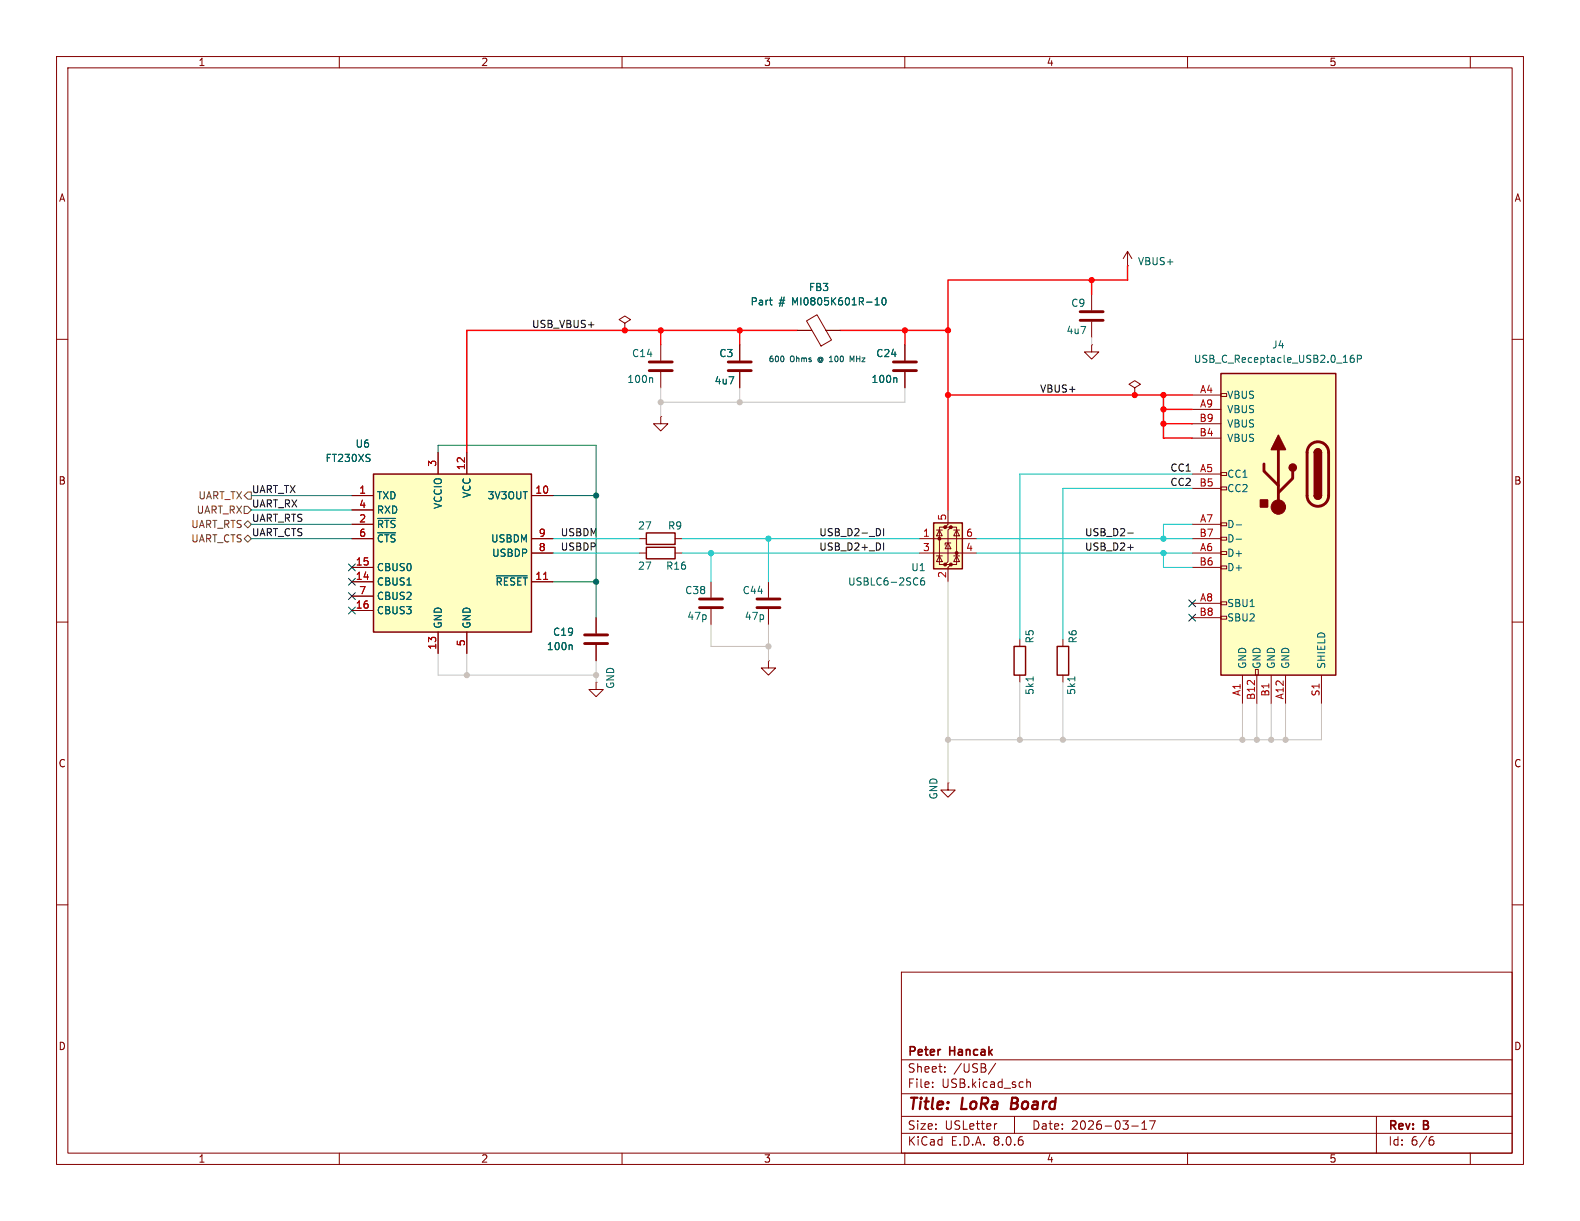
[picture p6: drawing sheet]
<svg xmlns="http://www.w3.org/2000/svg" width="279mm" height="216mm" viewBox="0 0 279 216" stroke-linecap="round" stroke-linejoin="round" font-family="sans-serif">
<g fill="none" stroke="#840000" stroke-width=".18">
<path d="M10 10h259.4v195.9h-259.4zM12 12h255.4v191.9h-255.4zM60 10v2M110 10v2M160 10v2M210 10v2M260 10v2M10 60h2M141 58.4h2.6M142.6 56.7l1.9-1 2.5 4.4-1.8 1.1zM146 58.4h2.6M267.4 60h2"/>
<path d="M130.8 61v2.8M130.8 65.8v2.8M200.7 68.6l1-.7-1-.6-1.1 .6 1.1 .7v1.3M200.7 69.9h.1M113 97.8h1.3M113 95.3h1.3M119.4 97.8h1.2M119.4 95.3h1.2M10 110h2M125.7 102.9v2.8M125.7 107.7v2.8M135.9 102.9v2.8"/>
<path d="M135.9 107.7v2.8M267.4 110h2M105.4 120.7v1.2h-1.3l1.3 1.3 1.3-1.3h-1.3M105.4 120.7h.1M10 160h2M267.4 160h2M159.4 171.9h108v32h-108zM159.4 197.4h108M159.4 193.4h108M159.4 187.4h108M164.9 192.1v.2M164.9 191.4v.1"/>
<path d="M167.1 189.4v.2M167.1 188.7v.1M176.1 188l-1.3 1.9M176.3 198.7l-.3 .1M179.4 197.4v3M181.6 190.8v1.5M181.6 191.4l.2-.1 .3 .1 .1 .9M200.1 199.1h1.2M201.9 199.7h.9M201.9 198.6l.5-.4v1.5M203.3 198.2h1l-.7 1.5M243.4 197.4v6.5"/>
<path d="M60 203.9v2M110 203.9v2M159.4 200.4h108M160 203.9v2M210 203.9v2M253 201.6h.3l.3 .2-.1 .5-.5 .2M253.4 201l-.4 .1M260 203.9v2"/>
</g>
<path d="M179 194.1l-.3 2h.8" fill="none" stroke="#840000" stroke-width=".4"/>
<path d="M128.8 65.5h4M128.8 64h4M123.7 107.4h4.1M123.7 105.9h4.1M133.9 107.4h4M133.9 105.9h4" fill="none" stroke="#840000" stroke-width=".51"/>
<path d="M114.3 96.8h5.1v2h-5.1zM114.3 94.2h5.1v2.1h-5.1z" fill="none" stroke="#840000" stroke-width=".25"/>
<path d="M136.1 53.1h.4M136.4 53.9h.1M154.7 53.9h.8M154.7 53l.4-.4v1.3M156.1 52.8l.2-.2a.68 .68 0 0 1 .4 .7 .68 .68 0 0 1-.4 .6l-.2-.1-.1-.4z" fill="none" stroke="#006464" stroke-width=".18"/>
<path d="M66 83.8h28v28h-28z" fill="#ffffc2"/>
<path d="M66 83.8h28v28h-28zM179.3 114.3h2.1v5.1h-2.1zM186.9 114.3h2.1v5.1h-2.1z" fill="none" stroke="#840000" stroke-width=".25"/>
<g fill="none" stroke="#840000" stroke-width=".18">
<path d="M110.5 57.2l1-.7-1-.6-1 .6 1 .7v1.2M110.5 58.4h.1M193 52.1v2.8M193 56.9v2.8M199.4 47h.1M199.4 44.5l-.8 1.2M199.4 44.5v2.5M199.4 44.5l.8 1.2M116.8 73.7v1.2h-1.2l1.2 1.3 1.3-1.3h-1.3M116.8 73.7h.1M116.8 61v2.8M116.8 65.8v2.8"/>
<path d="M193 61v1.2h-1.2l1.2 1.3 1.3-1.3h-1.3M193 61h.1M62.2 87.6h3.8M62.2 92.7h3.8M62.2 90.2h3.8M62.2 95.3h3.8M77.5 80v3.8M82.5 80v3.8M94 87.6h3.8M94 95.3h3.8M94 97.8h3.8M62.2 102.9h3.8"/>
<path d="M62.2 100.3h3.8M62.2 108h3.8M62.2 105.4h3.8M77.5 111.8v3.8M82.5 111.8v3.8M94 102.9h3.8M105.4 109.2v2.8M105.4 114v2.8M135.9 116.8v1.3h-1.3l1.3 1.3 1.3-1.3h-1.3M135.9 116.8h.1M180.3 113v1.3M180.3 119.4v1.3"/>
<path d="M188 113v1.3M188 119.4v1.3M167.6 138.4v1.3h1.3l-1.3 1.3-1.2-1.3h1.2M167.6 138.4h.1"/>
</g>
<path d="M115.2 66.8l.2 .2v.6M66.8 91.7h3.2M66.8 94.2h3.2M87.8 101.8h5.4M101 114l.2 .2v.7M182.7 119.7v.7M190.1 119.7v.7" fill="none" stroke="#006464" stroke-width=".18"/>
<path d="M96.1 102.5h.8" fill="none" stroke="#a90000" stroke-width=".18"/>
<path d="M191 56.6h4.1M191 55.1h4.1M114.8 65.5h4.1M114.8 64h4.1M103.4 113.8h4M103.4 112.3h4" fill="none" stroke="#840000" stroke-width=".51"/>
<path d="M215.9 66h20.3v53.4h-20.3z" fill="#ffffc2"/>
<g fill="none" stroke="#840000" stroke-width=".18">
<path d="M210.8 69.9h5.1M210.8 72.4h5.1M210.8 77.5h5.1M210.8 74.9h5.1M215.9 69.6h1v.5h-1zM210.8 83.8h5.1M210.8 97.8h5.1M210.8 92.7h5.1M210.8 86.4h5.1M210.8 95.3h5.1M215.9 97.5h1v.5h-1zM215.9 95h1v.5h-1z"/>
<path d="M215.9 92.5h1v.5h-1zM215.9 86.1h1v.5h-1zM215.9 83.6h1v.5h-1zM210.8 106.7h5.1M210.8 100.3h5.1M210.8 109.2h5.1M215.9 109h1v.5h-1zM215.9 106.4h1v.5h-1zM215.9 100.1h1v.5h-1zM219.7 119.4v5.1M222 118.4h.5v1h-.5zM222.2 119.4v5.1"/>
<path d="M224.8 119.4v5.1M227.3 119.4v5.1M233.7 119.4v5.1"/>
</g>
<path d="M215.9 66h20.3v53.4h-20.3zM232.4 87.6a.64 .64 0 0 0 .6 .7 .64 .64 0 0 0 .7-.7M232.4 80a.64 .64 0 0 1 .6-.6 .64 .64 0 0 1 .7 .6" fill="none" stroke="#840000" stroke-width=".25"/>
<path d="M226.1 79.5v10.2M231.7 78.7a1.9 1.9 0 0 1 2.1-.4 1.9 1.9 0 0 1 1.1 1.7v7.6a1.91 1.91 0 0 1-1.9 1.9 1.91 1.91 0 0 1-1.9-1.9v-7.7l.2-.7zM223.5 82v1.3l2.6 2.6M228.6 83.3v1.3l-2.5 2.5" fill="none" stroke="#840000" stroke-width=".51"/>
<g fill="#840000" stroke="#840000" stroke-width=".25">
<path d="M232.4 87.6h1.3a.64 .64 0 0 1-.7 .7 .64 .64 0 0 1-.6-.7z"/>
<path d="M232.4 80h1.3v7.6h-1.3z"/>
<path d="M232.6 79.6a.64 .64 0 0 1 .7-.2 .64 .64 0 0 1 .4 .6h-1.3z"/>
<path d="M226.1 77l1.2 2.5h-2.5z"/>
<path d="M222.9 88.4h1.3v1.3h-1.3z"/>
<circle cx="228.6" cy="82.7" r=".63"/>
</g>
<circle cx="226.1" cy="89.7" r="1.27" fill="#840000" stroke="#840000" stroke-width=".18"/>
<path d="M239.4 62.8l-.4 .1a.86 .86 0 0 0 0 1.2l.4-.1 .1-.5-.3-.2-.3 .1-.1 .1M240 63.5l.6-.1 .2-.2-.1-.3-.7-.1v1.3M218.6 92.8h1M218.6 95.3h1" fill="none" stroke="#006464" stroke-width=".18"/>
<path d="M165.1 92.5h5.1v8.1h-5.1z" fill="#ffffc2"/>
<g fill="#840000" stroke="#840000" stroke-width=".18">
<circle cx="166.1" cy="95.2" r=".25"/>
<circle cx="167.1" cy="99.8" r=".25"/>
<circle cx="167.1" cy="93.2" r=".25"/>
<circle cx="168.1" cy="99.8" r=".25"/>
<circle cx="168.1" cy="93.2" r=".25"/>
<circle cx="169.2" cy="97.8" r=".25"/>
</g>
<g fill="none" stroke="#840000" stroke-width=".18">
<path d="M141 58.4h2.5M146 58.4h2.6M130.8 61v2.8M130.8 65.8v2.8M160 61v2.8M160 65.8v2.8M62.2 95.3h3.8M62.2 87.6h3.8M62.2 92.7h3.8M62.2 90.2h3.8M77.5 80v3.8M82.5 80v3.8"/>
<path d="M94 97.8h3.8M94 95.3h3.8M94 87.6h3.8M162.6 97.8h10.1M162.6 95.3h10.1M165.6 98.3h1M165.6 93.7h1M166.1 93.7l.5 1h-1zM166.1 98.3l.5 1h-1zM167.1 93.2h-1v6.6h1M167.6 96l.5 1h-1zM167.6 90.2v2.5l-.5 .5h1l-.5 .5v5.6l-.5 .5h1l-.5 .5v2.6"/>
<path d="M168.1 96h-1v.4M168.1 93.2h1.1v6.6h-1.1M168.7 98.3h1M168.7 93.7h1M169.2 98.3l.5 1h-1zM169.2 93.7l.5 1h-1zM62.2 102.9h3.8M62.2 100.3h3.8M62.2 108h3.8M62.2 105.4h3.8M77.5 111.8v3.8M82.5 111.8v3.8"/>
<path d="M94 102.9h3.8M105.4 109.2v2.8M105.4 114v2.8"/>
</g>
<path d="M165.1 92.5h5.1v8.1h-5.1z" fill="none" stroke="#840000" stroke-width=".25"/>
<path d="M136.1 53.1h.4M136.4 53.9h.1M154.7 53.9h.8M154.7 53l.4-.4v1.3M156.1 52.8l.2-.2a.68 .68 0 0 1 .4 .7 .68 .68 0 0 1-.4 .6l-.2-.1-.1-.4zM158.4 66.8l.2 .2v.6M66.8 91.7h3.2M66.8 94.2h3.2M87.8 101.8h5.4M101 114l.2 .2v.7M163.4 102.2h-.4a.86 .86 0 0 0 0 1.2l.5-.1v-.4l-.2-.2h-.4l-.1 .2" fill="none" stroke="#006464" stroke-width=".18"/>
<path d="M158 65.5h4.1M158 64h4.1" fill="none" stroke="#840000" stroke-width=".51"/>
<path d="M43.2 89.5h.6l.6 .7-.6 .6h-.6zM43.2 92.7l.6-.6 .6 .6-.6 .6zM43.8 94.6l.6 .7-.6 .6-.6-.6zM43.8 87h.6v1.3h-.6l-.6-.7z" fill="none" stroke="#725600" stroke-width=".18"/>
<path d="M104.1 57.4h.9M155.3 93.5a.68 .68 0 0 1 .4 .6 .68 .68 0 0 1-.4 .6M156.2 93.5v1.2M156.2 96v1.3M199.4 96.8h1M199.4 94.3h1" fill="none" stroke="#0f0f0f" stroke-width=".18"/>
<path d="M138.6 63.1v.7M150.7 63.7l-.4-.7v1" fill="none" stroke="#0000c2" stroke-width=".18"/>
<path d="M116.8 58.4v2.6M130.8 58.4v2.6M141 58.4h-58.5v21.6M148.6 58.4h19M160 58.4v2.6M193 49.5v2.6M199.4 47v2.5h-31.8v40.7M167.6 69.9h43.2M205.7 72.4h5.1M205.7 69.9v7.6h5.1M205.7 74.9h5.1" fill="none" stroke="#f00" stroke-width=".25"/>
<path d="M97.8 97.8h15.2M97.8 95.3h15.2M120.6 97.8h42M120.6 95.3h42M125.7 97.8v5.1M135.9 95.3v7.6M172.7 97.8h38.1M172.7 95.3h38.1M205.7 97.8v2.5h5.1M210.8 86.4h-22.8v26.6M210.8 92.7h-5.1v2.6M210.8 83.8h-30.5v29.2" fill="none" stroke="#00c2c2" stroke-width=".18"/>
<path d="M44.4 87.6h17.8M44.4 92.7h17.8M44.4 95.3h17.8M44.4 90.2h17.8" fill="none" stroke="#008484" stroke-width=".18"/>
<g fill="none" stroke="#c2c2c2" stroke-width=".18">
<path d="M193 59.7v1.3M116.8 68.6v5.1M130.8 68.6v2.5M160 68.6v2.5h-43.2M77.5 115.6v3.8h27.9M82.5 115.6v3.8M105.4 116.8v3.9M125.7 110.5v3.8h10.2M135.9 110.5v6.3M167.6 102.9v35.5M180.3 120.7v10.1M188 120.7v10.1"/>
<path d="M219.7 124.5v6.3M222.2 124.5v6.3M224.8 124.5v6.3M227.3 124.5v6.3M233.7 124.5v6.3h-66.1"/>
</g>
<path d="M77.5 80v-1.3h27.9v30.5M97.8 87.6h7.6M97.8 102.9h7.6" fill="none" stroke="#009600" stroke-width=".18"/>
<path d="M61.6 99.7l1.2 1.2M62.8 99.7l-1.2 1.2M61.6 102.3l1.2 1.2M61.6 104.8l1.2 1.2M61.6 107.3l1.2 1.3M62.8 102.3l-1.2 1.2M62.8 104.8l-1.2 1.2M62.8 107.3l-1.2 1.3M210.2 106.1l1.2 1.2M210.2 108.6l1.2 1.2M211.4 106.1l-1.2 1.2M211.4 108.6l-1.2 1.2" fill="none" stroke="#000084" stroke-width=".18"/>
<path d="M96.1 102.5h.8" fill="none" stroke="#a90000" stroke-width=".18"/>
<g fill="#009600" stroke="#009600" stroke-width=".18">
<circle cx="105.4" cy="102.9" r=".46"/>
<circle cx="105.4" cy="87.6" r=".46"/>
</g>
<g fill="#f00" stroke="#f00" stroke-width=".18">
<circle cx="110.5" cy="58.4" r=".46"/>
<circle cx="160" cy="58.4" r=".46"/>
<circle cx="167.6" cy="58.4" r=".46"/>
<circle cx="205.7" cy="69.9" r=".46"/>
<circle cx="205.7" cy="72.4" r=".46"/>
<circle cx="200.7" cy="69.9" r=".46"/>
<circle cx="205.7" cy="74.9" r=".46"/>
<circle cx="193" cy="49.5" r=".46"/>
<circle cx="167.6" cy="69.9" r=".46"/>
<circle cx="116.8" cy="58.4" r=".46"/>
<circle cx="130.8" cy="58.4" r=".46"/>
</g>
<g fill="#c2c2c2" stroke="#c2c2c2" stroke-width=".18">
<circle cx="82.5" cy="119.4" r=".46"/>
<circle cx="219.7" cy="130.8" r=".46"/>
<circle cx="180.3" cy="130.8" r=".46"/>
<circle cx="167.6" cy="130.8" r=".46"/>
<circle cx="227.3" cy="130.8" r=".46"/>
<circle cx="224.8" cy="130.8" r=".46"/>
<circle cx="222.2" cy="130.8" r=".46"/>
<circle cx="188" cy="130.8" r=".46"/>
<circle cx="135.9" cy="114.3" r=".46"/>
<circle cx="130.8" cy="71.1" r=".46"/>
<circle cx="105.4" cy="119.4" r=".46"/>
<circle cx="116.8" cy="71.1" r=".46"/>
</g>
<g fill="#00c2c2" stroke="#00c2c2" stroke-width=".18">
<circle cx="205.7" cy="97.8" r=".46"/>
<circle cx="205.7" cy="95.3" r=".46"/>
<circle cx="135.9" cy="95.3" r=".46"/>
<circle cx="125.7" cy="97.8" r=".46"/>
</g>
<g font-size="2.8" fill="#840000">
<text x="160.4" y="196.8">Title:</text>
<text x="170.1" y="196.8">LoRa</text>
<text x="179.6" y="196.8">Board</text>
</g>
<g font-size="2.1" fill="#840000">
<text x="160.4" y="189.9">Sheet:</text>
<text x="160.4" y="187.1">Peter</text>
<text x="168" y="187.1">Hancak</text>
<text x="168.6" y="189.9">/USB/</text>
<text x="160.4" y="192.6">File:</text>
<text x="166.5" y="192.6">USB.kicad_sch</text>
<text x="160.4" y="202.8">KiCad</text>
<text x="160.4" y="200">Size:</text>
<text x="167.1" y="200">USLetter</text>
<text x="168.1" y="202.8">E.D.A.</text>
<text x="175.7" y="202.8">8.0.6</text>
<text x="182.4" y="200">Date:</text>
<text x="189.4" y="200">2026-03-17</text>
<text x="245.4" y="200.2">Rev:</text>
<text x="245.4" y="202.8">Id:</text>
<text x="249.5" y="202.8">6/6</text>
<text x="251.8" y="200.2">B</text>
</g>
<g font-size="1.8" fill="#840000">
<text x="35" y="11.9">1</text>
<text x="85" y="11.9">2</text>
<text x="135" y="11.9">3</text>
<text x="185" y="11.9">4</text>
<text x="235" y="11.9">5</text>
<text x="10.3" y="35.9">A</text>
<text x="267.7" y="35.9">A</text>
<text x="10.3" y="85.9">B</text>
<text x="267.7" y="85.9">B</text>
<text x="10.3" y="135.9">C</text>
<text x="267.7" y="135.9">C</text>
<text x="10.3" y="185.9">D</text>
<text x="267.7" y="185.9">D</text>
<text x="35" y="205.8">1</text>
<text x="85" y="205.8">2</text>
<text x="135" y="205.8">3</text>
<text x="185" y="205.8">4</text>
<text x="235" y="205.8">5</text>
</g>
<g font-size="1.8" fill="#006464">
<text x="201.1" y="47.1">VBUS+</text>
<text x="142.9" y="51.7">FB3</text>
<text x="132.6" y="54.2">Part</text>
<text x="137.7" y="54.2">#</text>
<text x="140.2" y="54.2">MI0805K601R-10</text>
<text x="188.5" y="59.3">4u7</text>
<text x="189.3" y="54.5">C9</text>
<text x="111.7" y="63.3">C14</text>
<text x="127.1" y="63.3">C3</text>
<text x="154.8" y="63.3">C24</text>
<text x="211" y="64.4">USB_C_Receptacle_USB2.0_16P</text>
<text x="224.9" y="61.8">J4</text>
<text x="110.8" y="67.9">100n</text>
<text x="126.3" y="68.2">4u7</text>
<text x="154" y="67.9">100n</text>
<text x="216.9" y="70.7">VBUS</text>
<text x="216.9" y="73.3">VBUS</text>
<text x="216.9" y="75.8">VBUS</text>
<text x="57.5" y="81.9">FT230XS</text>
<text x="62.8" y="79.3">U6</text>
<text x="216.9" y="78.3">VBUS</text>
<text x="66.5" y="88.5">TXD</text>
<text x="83.4" y="88.2" transform="rotate(-90 83.4 88.2)">VCC</text>
<text x="86.1" y="88.5">3V3OUT</text>
<text x="216.9" y="84.7">CC1</text>
<text x="216.9" y="87.2">CC2</text>
<text x="66.5" y="93.6">~{RTS}</text>
<text x="66.5" y="91">RXD</text>
<text x="78.3" y="90.1" transform="rotate(-90 78.3 90.1)">VCCIO</text>
<text x="112.7" y="93.8">27</text>
<text x="118" y="93.8">R9</text>
<text x="216.9" y="93.6">D-</text>
<text x="66.5" y="101.2">CBUS0</text>
<text x="66.5" y="96.1">~{CTS}</text>
<text x="86.7" y="96.1">USBDM</text>
<text x="86.9" y="98.7">USBDP</text>
<text x="112.7" y="100.9">27</text>
<text x="117.7" y="100.9">R16</text>
<text x="161" y="101.2">U1</text>
<text x="216.9" y="98.7">D+</text>
<text x="216.9" y="101.2">D+</text>
<text x="216.9" y="96.1">D-</text>
<text x="66.5" y="103.7">CBUS1</text>
<text x="66.5" y="106.3">CBUS2</text>
<text x="87.5" y="103.7">~{RESET}</text>
<text x="121.1" y="105.3">C38</text>
<text x="131.2" y="105.3">C44</text>
<text x="149.9" y="103.7">USBLC6-2SC6</text>
<text x="216.9" y="107.5">SBU1</text>
<text x="66.5" y="108.8">CBUS3</text>
<text x="78.3" y="111.3" transform="rotate(-90 78.3 111.3)">GND</text>
<text x="83.4" y="111.3" transform="rotate(-90 83.4 111.3)">GND</text>
<text x="97.7" y="112.6">C19</text>
<text x="121.4" y="109.8">47p</text>
<text x="131.6" y="109.8">47p</text>
<text x="183" y="113.9" transform="rotate(-90 183 113.9)">R5</text>
<text x="190.6" y="113.9" transform="rotate(-90 190.6 113.9)">R6</text>
<text x="216.9" y="110.1">SBU2</text>
<text x="96.6" y="115.2">100n</text>
<text x="220.6" y="118.4" transform="rotate(-90 220.6 118.4)">GND</text>
<text x="223.1" y="118.4" transform="rotate(-90 223.1 118.4)">GND</text>
<text x="225.7" y="118.4" transform="rotate(-90 225.7 118.4)">GND</text>
<text x="228.2" y="118.4" transform="rotate(-90 228.2 118.4)">GND</text>
<text x="234.5" y="118.4" transform="rotate(-90 234.5 118.4)">SHIELD</text>
<text x="108.8" y="121.9" transform="rotate(-90 108.8 121.9)">GND</text>
<text x="183" y="123" transform="rotate(-90 183 123)">5k1</text>
<text x="190.3" y="123" transform="rotate(-90 190.3 123)">5k1</text>
<text x="166" y="141.5" transform="rotate(-90 166 141.5)">GND</text>
</g>
<g font-size="1.8" fill="#0f0f0f">
<text x="94" y="58.1">USB_VBUS+</text>
<text x="183.8" y="69.5">VBUS+</text>
<text x="206.9" y="83.5">CC1</text>
<text x="44.4" y="89.8">UART_RX</text>
<text x="44.4" y="87.3">UART_TX</text>
<text x="206.9" y="86">CC2</text>
<text x="44.4" y="92.4">UART_RTS</text>
<text x="44.4" y="94.9">UART_CTS</text>
<text x="99.1" y="94.9">USBDM</text>
<text x="144.8" y="94.9">USB_D2-_DI</text>
<text x="191.8" y="94.9">USB_D2-</text>
<text x="99.1" y="97.4">USBDP</text>
<text x="144.8" y="97.4">USB_D2+_DI</text>
<text x="191.8" y="97.4">USB_D2+</text>
</g>
<g font-size="1.8" fill="#a90000">
<text x="212.1" y="69.6">A4</text>
<text x="212" y="77.2">B4</text>
<text x="212" y="74.7">B9</text>
<text x="212.1" y="72.1">A9</text>
<text x="77.2" y="82.6" transform="rotate(-90 77.2 82.6)">3</text>
<text x="82.3" y="83.2" transform="rotate(-90 82.3 83.2)">12</text>
<text x="212.1" y="83.6">A5</text>
<text x="63.4" y="87.4">1</text>
<text x="63.4" y="89.9">4</text>
<text x="94.6" y="87.4">10</text>
<text x="212" y="86.1">B5</text>
<text x="63.4" y="92.5">2</text>
<text x="63.4" y="95">6</text>
<text x="95.2" y="95">9</text>
<text x="163.1" y="95">1</text>
<text x="167.4" y="92.1" transform="rotate(-90 167.4 92.1)">5</text>
<text x="170.7" y="95">6</text>
<text x="212" y="95">B7</text>
<text x="212.1" y="92.5">A7</text>
<text x="62.8" y="100.1">15</text>
<text x="95.2" y="97.5">8</text>
<text x="163.1" y="97.5">3</text>
<text x="170.7" y="97.5">4</text>
<text x="212" y="100.1">B6</text>
<text x="212.1" y="97.5">A6</text>
<text x="62.8" y="102.6">14</text>
<text x="62.8" y="107.7">16</text>
<text x="63.4" y="105.2">7</text>
<text x="94.6" y="102.6">11</text>
<text x="167.4" y="102.3" transform="rotate(-90 167.4 102.3)">2</text>
<text x="212.1" y="106.4">A8</text>
<text x="212" y="109">B8</text>
<text x="77.2" y="115" transform="rotate(-90 77.2 115)">13</text>
<text x="82.3" y="114.4" transform="rotate(-90 82.3 114.4)">5</text>
<text x="219.5" y="123.2" transform="rotate(-90 219.5 123.2)">A1</text>
<text x="222" y="123.9" transform="rotate(-90 222 123.9)">B12</text>
<text x="224.5" y="123.3" transform="rotate(-90 224.5 123.3)">B1</text>
<text x="227.1" y="123.8" transform="rotate(-90 227.1 123.8)">A12</text>
<text x="233.4" y="123.2" transform="rotate(-90 233.4 123.2)">S1</text>
</g>
<g font-size="1.8" fill="#725600">
<text x="35" y="88.5">UART_TX</text>
<text x="33.7" y="93.6">UART_RTS</text>
<text x="34.7" y="91">UART_RX</text>
<text x="33.7" y="96.1">UART_CTS</text>
</g>
<g font-size="1.4" fill="#0000c2">
<text x="135.8" y="64.2">600</text>
<text x="139.7" y="64.2">Ohms</text>
<text x="144.8" y="64.2">@ 100</text>
<text x="151" y="64.2">MHz</text>
</g>
</svg>
